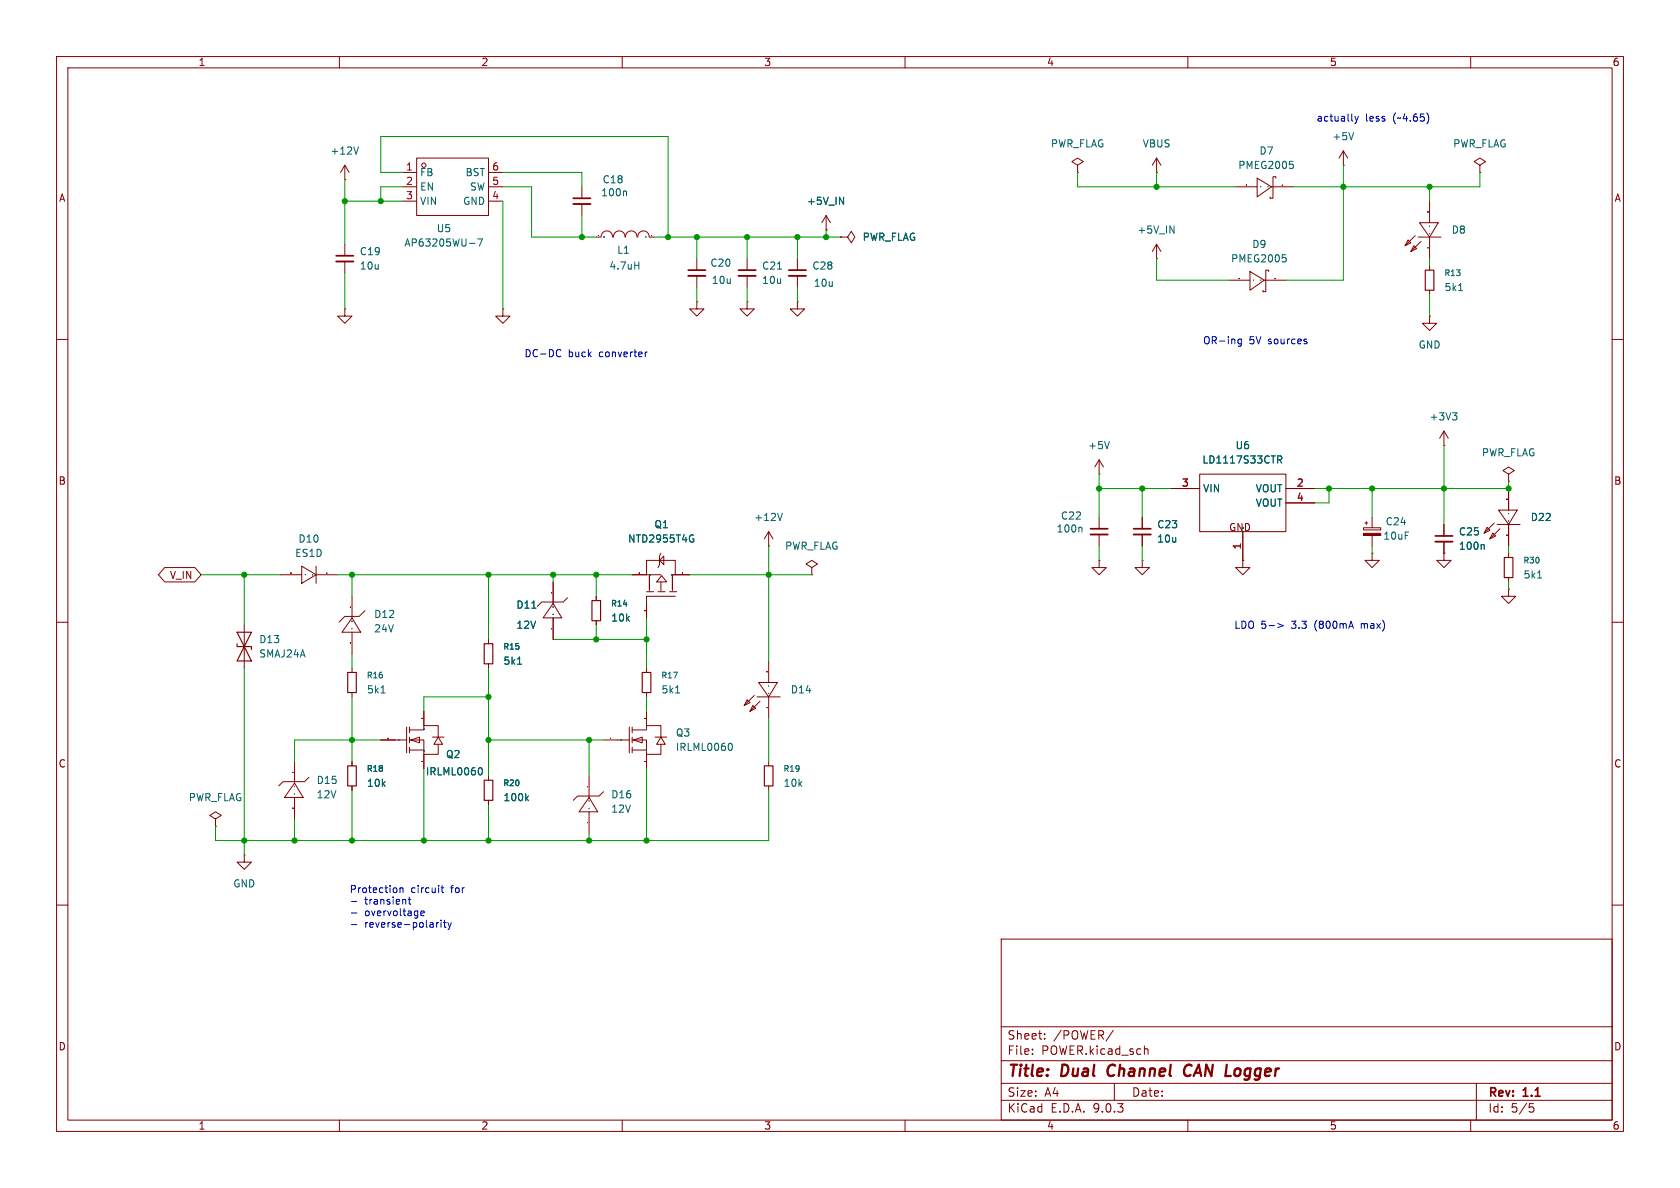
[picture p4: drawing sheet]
<svg xmlns="http://www.w3.org/2000/svg" width="297mm" height="210mm" viewBox="0 0 297 210" stroke-linecap="round" stroke-linejoin="round" font-family="sans-serif">
<g fill="none" stroke="#840000" stroke-width=".18">
<path d="M10 10h277v190h-277zM12 12h273v186h-273zM60 10v2M110 10v2M160 10v2M210 10v2M260 10v2M61 31.8h.1M61 29.2v2.6M61 29.2l-.8 1.3M61 29.2l.7 1.3M71.1 30.5h2.6"/>
<path d="M71.1 33h2.6M71.1 35.6h2.6M73.7 27.9h12.7v10.2h-12.7zM86.4 30.5h2.5M86.4 33h2.5M86.4 35.6h2.5M102.9 33v2.1M102.9 36.1v2M146 38.1l-.7 1.3M146 38.1l.8 1.3M146 38.1v2.5M190.5 29.2l1-.6-1-.7-1 .7 1 .6v1.3"/>
<path d="M190.5 30.5h.1M204.5 30.5h.1M204.5 27.9v2.6M204.5 27.9l-.8 1.3M204.5 27.9l.7 1.3M218.4 33h3.8M222.2 31.5l2.6 1.5-2.6 1.8zM224.8 33h3.8M225.6 31.5v-.3h-.6v3.9h-.5v-.3M237.5 29.2h.1M237.5 26.7l-.8 1.2M237.5 26.7l.8 1.2"/>
<path d="M237.5 26.7v2.5M251 39.4h3.3l-1.6 2.5zM252.7 35.6v3.8M261.6 29.2l1-.6-1-.7-1 .7 1 .6v1.3M261.6 30.5h.1M61 54.6v1.3h1.2l-1.2 1.3-1.3-1.3h1.3M61 54.6h.1M61 43.2v2M61 46.2v2.1M88.9 54.6v1.3h1.3l-1.3 1.3-1.3-1.3h1.3M88.9 54.6h.1M105.4 41.9h.8"/>
<path d="M106.3 41.9a1.01 1.01 0 0 1 1-1.1 1.01 1.01 0 0 1 1 1.1M108.5 41.9a1.02 1.02 0 0 1 1-1.1 1.02 1.02 0 0 1 1 1.1M110.6 41.9a1.01 1.01 0 0 1 1-1.1 1.01 1.01 0 0 1 1 1.1M112.8 41.9a1.01 1.01 0 0 1 1-1.1 1.01 1.01 0 0 1 1 1.1M114.8 41.9h.8M123.2 53.3v1.3h1.3l-1.3 1.3-1.3-1.3h1.3M123.2 53.3h.1M123.2 45.7v2.1M123.2 48.8v2M132.1 53.3v1.3h1.2l-1.2 1.3-1.3-1.3h1.3M132.1 53.3h.1M132.1 45.7v2.1"/>
<path d="M132.1 48.8v2M141 53.3v1.3h1.2l-1.2 1.3-1.3-1.3h1.3M141 53.3h.1M141 45.7v2.1M141 48.8v2M146 40.6h.1M148.6 41.9h1.3l.6-1 .6 1-.6 1-.6-1M148.6 41.9h.1M204.5 45.7h.1M204.5 43.2l-.8 1.3M204.5 43.2l.7 1.3M204.5 43.2v2.5"/>
<path d="M217.2 49.5h3.8M221 48l2.5 1.5-2.5 1.8zM223.5 49.5h3.8M224.3 48v-.2h-.5v3.8h-.5v-.3M248.9 42.4l.5 .5-1 .5zM249.9 43.4l.5 .5-1 .6zM250.2 41.7l-1.8 1.7M250.7 41.9h4.1M251.2 42.7l-1.8 1.8M252.7 55.9v1.3h1.3l-1.3 1.2-1.2-1.2h1.2M252.7 55.9h.1M252.7 41.9v3.8"/>
<path d="M252.7 47v.8M252.7 51.3v.8M10 60h2M255.3 78.7h.1M255.3 76.2v2.5M255.3 76.2l-.8 1.3M255.3 76.2l.7 1.3M285 60h2M116.8 97.8l-.2 .5v1.5l-.3 .5M117.3 98.3v1.5l-.7-.7zM135.9 96.5h.1M135.9 94l-.8 1.3"/>
<path d="M135.9 94l.8 1.3M135.9 94v2.5M194.3 83.8h.1M194.3 99.1v1.2h1.3l-1.3 1.3-1.3-1.3h1.3M194.3 99.1h.1M194.3 81.3l-.8 1.3M194.3 81.3l.8 1.3M194.3 81.3v2.5M194.3 91.4v2.1M194.3 94.5v2M201.9 99.1v1.2h1.3l-1.3 1.3-1.2-1.3h1.2M201.9 99.1h.1"/>
<path d="M201.9 91.4v2.1M201.9 94.5v2M207 86.4h5.1M212.1 83.8h15.2v10.2h-15.2zM219.7 99.1v1.2h1.3l-1.3 1.3-1.3-1.3h1.3M219.7 99.1h.1M219.7 94v5.1M227.3 86.4h5.1M227.3 88.9h5.1M241 93.3h3.1v.4h-3.1zM241.3 92.5h.5M241.6 92.2v.5"/>
<path d="M242.6 97.8v1.3h1.2l-1.2 1.2-1.3-1.2h1.3M242.6 97.8h.1M242.6 91.4v1.9M242.6 94.7v1.8M255.3 97.8v1.3h1.2l-1.2 1.2-1.3-1.2h1.3M255.3 97.8h.1M255.3 92.7v2M255.3 95.8v2M262.9 93.2l.5 .5-1 .5zM263.9 94.2l.5 .5-1 .6zM264.2 92.5l-1.8 1.7M264.7 92.7h4"/>
<path d="M264.9 90.2h3.3l-1.5 2.5zM265.2 93.5l-1.8 1.8M266.7 83.8l1-.6-1-.6-1 .6 1 .6v1.3M266.7 85.1h.1M266.7 86.4v3.8M266.7 92.7v3.8M266.7 97.8v.8M10 110h2M29.1 100.3h5.3l1.2 1.3-1.2 1.3h-5.3l-1.1-1.3zM43.2 110.5v7.6M49.5 101.6h3.8M53.3 100.1l2.6 1.5-2.6 1.5z"/>
<path d="M55.9 100.1v3M55.9 101.6h3.8M62.2 109.2l1.6 2.6h-3.3zM62.2 105.4v3.8M62.2 111.8v3.8M62.2 118.1v.8M64.5 108l-1 1h-2.5l-1.1 1M86.4 113v.8M86.4 117.3v.8M97.8 106.7l1.5 2.5h-3.3zM97.8 102.9v3.8M97.8 109.2v3.8"/>
<path d="M100.3 105.7l-.7 .7h-3.8l-.8 .8M105.4 105.4v.8M105.4 109.7v.8M111.8 101.6h5M114.3 101.6v-2.5h5.1v2.5M114.3 118.1v.8M114.3 104.6h1.3M114.8 101.6v2.8M116.3 104.6h1.3M116.8 102.9v1.5M117 101.8l.9 1.1h-1.8zM118.4 104.6h1.2"/>
<path d="M119.4 105.4h-5.1v3.8M121.9 101.6h-3v2.8M135.9 116.8v3.9M143.5 100.3l1-.6-1-.6-1 .6 1 .6v1.3M143.5 101.6h.1M266.7 104.1v1.3h1.3l-1.3 1.3-1.3-1.3h1.3M266.7 104.1h.1M266.7 102.1v.8M285 110h2M52.1 138.4l1.5 2.6h-3.3zM52.1 134.6v3.8M54.6 137.4l-.8 .8h-3.8l-.7 .7"/>
<path d="M62.2 122.4v.8M62.2 134.6v.8M62.2 138.9v.8M67.3 130.8h4.6M71.9 128.5v4.6M72.4 129h2.5v-.7h2.6v2M72.4 130.8h2.5v2.6h2.6v-1.8M72.4 128.5v1M72.4 130.3v1M72.4 132.1v1M72.4 132.6h2.5M72.6 130.8l1.6-.5v1z"/>
<path d="M74.9 125.7v2.6M74.9 133.4v2.5M76.5 130.3h2M77.5 130.3l.7 1.3h-1.5zM86.4 137.2v.7M104.1 137.2v3.8M106.7 140l-.8 .7h-3.8l-.8 .8M106.7 130.8h4.6M111.3 128.5v4.6M111.8 129h2.5v-.7h2.5v2M111.8 130.8h2.5v2.6h2.5v-1.8M111.8 132.6h2.5"/>
<path d="M111.8 128.5v1M111.8 130.3v1M111.8 132.1v1M112 130.8l1.5-.5v1zM114.3 122.4v.8M114.3 125.7v2.6M114.3 133.4v2.5M115.8 130.3h2.1M116.8 130.3l.8 1.3h-1.5zM132.1 123.7l.5 .5-1 .5zM133.1 124.7l.5 .5-1 .5zM133.3 122.9l-1.7 1.8"/>
<path d="M133.9 123.2h4M134.1 120.7h3.3l-1.5 2.5zM134.4 124l-1.8 1.7M135.9 123.2v3.8M135.9 134.6v.8M135.9 138.9v.8M38.1 144.8l1-.7-1-.6-1 .6 1 .7v1.3M38.1 146.1h.1M43.2 151.1v1.3h1.2l-1.2 1.3-1.3-1.3h1.3M43.2 151.1h.1M52.1 141v3.8M86.4 141.5v.7"/>
<path d="M104.1 141l1.6 2.5h-3.3zM104.1 143.5v3.8M10 160h2M177 166h108v32h-108zM285 160h2M60 198v2M110 198v2M160 198v2M177 194.5h108M177 191.5h108M177 187.5h108M177 181.5h108"/>
<path d="M182.5 186.3v.1M182.5 185.5v.1M184.7 183.6v.1M184.7 182.8v.1M196.8 182.1l-1.3 2M197 191.5v3M202.4 185.5h.5l.1 .9M210 198v2M260 198v2M261 191.5v6.5M270.4 195.1h.7M270.5 195.7h.4l.3 .3-.2 .5-.5 .1"/>
<circle cx="74.9" cy="29.2" r=".38"/>
</g>
<path d="M196.1 188.5a1.27 1.27 0 0 0 0 1.6M210.3 188.2a1.13 1.13 0 0 0-.9 .7 1.13 1.13 0 0 0 .2 1.2l.3 .1 .5-.1" fill="none" stroke="#840000" stroke-width=".4"/>
<g fill="none" stroke="#006464" stroke-width=".18">
<path d="M63.4 26l-.4 1.2M110.6 33.8l.2 .2v.6M148.4 34.9l.7 1.2v-1.2M206.8 39.9l.8 1.3v-1.3M222.9 33h.1M224.2 33h.1M228 28.5h.6M228.4 29l.2 .2v.3l-.2 .3M239.3 23.4l-.4 1.3M252.7 40h.1M83 43h1M84.4 42.2h.9l-.6 1.3"/>
<path d="M106.8 41.9h.1M112.2 46.9h.7M112.9 46.3v1.3M114.2 41.9h.1M137.5 47.6h.7M221.6 49.5h.1M222.9 49.5h.1M226.7 45h.6M227.1 45.5l.3 .3v.3l-.3 .2M252.7 41.3h.1M257.9 51.4h.7M196.1 78l-.4 1.3"/>
<path d="M256.8 73h.8l-.5 .5M257.3 73.5l.3 .2v.3l-.3 .2M122.3 94.6h.3M122.4 95.3h.3v.4l-.3 .1M138.3 90.7l-.4 1.3M191.1 93.2l.2 .2v.7M225.9 80.6h.5l.2 .2-.1 .4-.6 .1M226.2 81.3l.4 .6M262.2 96.3l.2 .1v.7M266.7 92.1h.1M266.7 90.8h.1M54 101.6h.1"/>
<path d="M55.3 101.6h.1M62.2 111.1h.1M62.2 109.8h.1M91.5 117.4h.7M94 107.5h.7M97.8 107.3h.1M97.8 108.6h.1M114.3 106.1h.1M114.9 101.6h.1M118.8 101.6h.1M271.8 102.2h.8M52 139.1h.1"/>
<path d="M67.4 122.5h.7M70.5 130.8h.1M74.9 128.9h.1M74.9 132.7h.1M84.9 135.7a.68 .68 0 0 1 .4 .6 .68 .68 0 0 1-.4 .7M109.8 130.8h.1M114.3 128.9h.1M114.3 132.7h.1M119.4 122.5h.8M129 131.4a.68 .68 0 0 1 .5 .6 .68 .68 0 0 1-.5 .7M135.9 122.6h.1M135.9 121.3h.1"/>
<path d="M52 140.4h.1M52.1 140.3v.1M93.1 141.1l.3 .4M93.4 140.7l-.5 .5M104.1 141.6h.1M104.1 142.9h.1"/>
</g>
<path d="M252 47.8h1.5v3.5h-1.5zM265.9 98.6h1.6v3.5h-1.6zM41.9 111.8h2.5l-1.2 2.5zM41.9 113.8v.5h2.5v.5M43.2 114.3l1.2 2.5h-2.5zM61.5 118.9h1.5v3.5h-1.5zM85.6 113.8h1.5v3.5h-1.5zM104.6 106.2h1.6v3.5h-1.6zM113.5 118.9h1.6v3.5h-1.6zM61.5 135.4h1.5v3.5h-1.5zM85.6 137.9h1.5v3.6h-1.5zM135.1 135.4h1.6v3.5h-1.6z" fill="none" stroke="#840000" stroke-width=".2"/>
<path d="M101.3 35.1h3.1M59.4 45.2h3.1M121.7 47.8h3M130.6 47.8h3M139.4 47.8h3.1M192.8 93.5h3M200.4 93.5h3.1M253.7 94.7h3.1" fill="none" stroke="#840000" stroke-width=".3"/>
<path d="M101.3 36.1h3.1M59.4 46.2h3.1M121.7 48.8h3M130.6 48.8h3M139.4 48.8h3.1M192.8 94.5h3M200.4 94.5h3.1M253.7 95.8h3.1" fill="none" stroke="#840000" stroke-width=".33"/>
<g fill="none" stroke="#a90000" stroke-width=".18">
<path d="M220.3 32.8h.1M220.3 32.7h.1M226.7 32.8h.1M252.5 37.5h.1M105.8 41.6h.1M115.2 41.6h.1M219.1 49.3h.1M219.1 49.2h.1M225.4 49.2v.1M225.4 49.2h.1M252.4 43.8h.1M252.5 43.8h.1"/>
<path d="M266.4 88.3h.1M266.4 94.6h.1M51.4 101.3h.1M57.8 101.3h.1M61.9 107.3h.1M61.9 113.7h.1M62 107.3h.1M62 113.7h.1M97.5 104.8h.1M97.5 111.1h.1M113 101.3h.1M114 108h.1"/>
<path d="M114 107.9v.1M120.6 101.3h.1M120.7 101.3h-.1M135.6 118.7v.1M51.8 136.5h.1M68.6 130.5h.1M74.6 127h.1M74.7 127h.1M74.7 134.6h.1M103.8 139.1h.1M103.9 139.1h.1M107.9 130.5h.1"/>
<path d="M114 127h.1M114 134.6h.1M135.6 125.1h.1M51.8 142.9h.1M103.9 145.4h.1"/>
</g>
<path d="M241 94.3h3.1v.4h-3.1z" fill="#840000" stroke="#840000" stroke-width=".18"/>
<g fill="none" stroke="#009600" stroke-width=".18">
<path d="M61 31.8v11.4M61 35.6h10.1M71.1 33h-3.8v2.6M71.1 30.5h-3.8v-6.4h50.8v17.8M88.9 33h5.1v8.9h11.4M88.9 35.6v19M88.9 30.5h14v2.5M102.9 38.1v3.8M190.5 30.5v2.5h27.9M204.5 30.5v2.5M237.5 29.2v20.3h-10.2M252.7 33v2.6"/>
<path d="M261.6 30.5v2.5h-33M61 48.3v6.3M115.6 41.9h33M123.2 41.9v3.8M123.2 50.8v2.5M132.1 41.9v3.8M132.1 50.8v2.5M141 41.9v3.8M141 50.8v2.5M146 40.6v1.3M204.5 45.7v3.8h12.7M252.7 45.7v1.3"/>
<path d="M252.7 52.1v3.8M255.3 78.7v14M135.9 96.5v20.3M194.3 83.8v7.6M194.3 96.5v2.6M194.3 86.4h12.7M201.9 86.4v5M201.9 96.5v2.6M234.9 86.4v2.5h-2.5M242.6 86.4v5M242.6 96.5v1.3M266.7 85.1v1.3h-34.3"/>
<path d="M266.7 96.5v1.3M35.6 101.6h13.9M43.2 101.6v8.9M43.2 118.1v33M59.7 101.6h52.1M62.2 101.6v3.8M62.2 115.6v2.5M86.4 101.6v11.4M86.4 118.1v19.1M97.8 101.6v1.3M97.8 113h16.5M105.4 101.6v3.8"/>
<path d="M105.4 110.5v2.5M114.3 109.2v8.9M121.9 101.6h21.6M266.7 102.9v1.2M62.2 123.2v11.4M62.2 139.7v8.9M67.3 130.8h-15.2v3.8M74.9 135.9v12.7M86.4 123.2h-11.5v2.5M86.4 130.8h20.3M104.1 130.8v6.4M114.3 123.2v2.5"/>
<path d="M114.3 135.9v12.7M135.9 127v7.6M135.9 139.7v8.9h-97.8v-2.5M52.1 144.8v3.8M86.4 142.2v6.4M104.1 147.3v1.3"/>
</g>
<g fill="none" stroke="#0000c2" stroke-width=".18">
<path d="M239.5 20.6l.3 .8M239.8 21.4l-.3 .4M240.1 20.6l-.3 .8M252.5 20.3l.1 .5-.1 .7M219.5 59.9v1.1l-.3 .2-.3-.1M219.5 60l-.4-.1-.2 .3 .1 .5h.5M98.8 61.8l.3 .1M99.1 62.9l-.3 .2M114.1 62.2v.9M114.4 62.2l-.3 .3M231 60.4v.3M225.9 110.2l1 .4-1 .4"/>
<path d="M62.1 159.4h1M70.7 156.9v.9M70.7 157.1l.2-.2 .3 .1 .1 .8M72.2 159h.4M72.3 158.6v1.1l.3 .1M78 156.9h.5M78.2 156.5v1.1l.3 .2M62.1 161.4h1M62.1 163.4h1M74.4 161.5l.6-.2-.1-.2-.3-.1-.2 .2 .1 .6h.4M77.5 163.1l-.3 .1M78 162.7v.1"/>
<path d="M78 163.1v.8M78.4 163.1h.5M78.6 162.7v1l.3 .2M79.2 163.1l.3 .8M79.5 163.9l-.3 .4M79.8 163.1l-.3 .8"/>
</g>
<g fill="#009600" stroke="#009600" stroke-width=".18">
<circle cx="74.9" cy="148.6" r=".46"/>
<circle cx="62.2" cy="148.6" r=".46"/>
<circle cx="86.4" cy="123.2" r=".46"/>
<circle cx="52.1" cy="148.6" r=".46"/>
<circle cx="43.2" cy="148.6" r=".46"/>
<circle cx="43.2" cy="101.6" r=".46"/>
<circle cx="62.2" cy="101.6" r=".46"/>
<circle cx="62.2" cy="130.8" r=".46"/>
<circle cx="118.1" cy="41.9" r=".46"/>
<circle cx="132.1" cy="41.9" r=".46"/>
<circle cx="123.2" cy="41.9" r=".46"/>
<circle cx="141" cy="41.9" r=".46"/>
<circle cx="146" cy="41.9" r=".46"/>
<circle cx="201.9" cy="86.4" r=".46"/>
<circle cx="194.3" cy="86.4" r=".46"/>
<circle cx="135.9" cy="101.6" r=".46"/>
<circle cx="102.9" cy="41.9" r=".46"/>
<circle cx="61" cy="35.6" r=".46"/>
<circle cx="67.3" cy="35.6" r=".46"/>
<circle cx="242.6" cy="86.4" r=".46"/>
<circle cx="255.3" cy="86.4" r=".46"/>
<circle cx="234.9" cy="86.4" r=".46"/>
<circle cx="266.7" cy="86.4" r=".46"/>
<circle cx="114.3" cy="148.6" r=".46"/>
<circle cx="104.1" cy="148.6" r=".46"/>
<circle cx="114.3" cy="113" r=".46"/>
<circle cx="86.4" cy="101.6" r=".46"/>
<circle cx="97.8" cy="101.6" r=".46"/>
<circle cx="86.4" cy="130.8" r=".46"/>
<circle cx="86.4" cy="148.6" r=".46"/>
<circle cx="104.1" cy="130.8" r=".46"/>
<circle cx="105.4" cy="101.6" r=".46"/>
<circle cx="105.4" cy="113" r=".46"/>
<circle cx="237.5" cy="33" r=".46"/>
<circle cx="252.7" cy="33" r=".46"/>
<circle cx="204.5" cy="33" r=".46"/>
</g>
<g font-size="2.8" fill="#840000">
<text x="178" y="190.9">Title:</text>
<text x="187.7" y="190.9">Dual</text>
<text x="196.6" y="190.9">Channel</text>
<text x="211" y="190.9">CAN Logger</text>
</g>
<g font-size="2.1" fill="#840000">
<text x="178" y="184">Sheet:</text>
<text x="186.2" y="184">/POWER/</text>
<text x="178" y="186.7">File:</text>
<text x="184.1" y="186.7">POWER.kicad_sch</text>
<text x="178" y="196.9">KiCad</text>
<text x="178" y="194.1">Size:</text>
<text x="184.7" y="194.1">A4</text>
<text x="185.7" y="196.9">E.D.A.</text>
<text x="193.3" y="196.9">9.0.3</text>
<text x="200" y="194.1">Date:</text>
<text x="263" y="194.3">Rev:</text>
<text x="263" y="196.9">Id:</text>
<text x="267.1" y="196.9">5/5</text>
<text x="269.4" y="194.3">1.1</text>
</g>
<g font-size="1.8" fill="#840000">
<text x="35" y="11.9">1</text>
<text x="85" y="11.9">2</text>
<text x="135" y="11.9">3</text>
<text x="185" y="11.9">4</text>
<text x="235" y="11.9">5</text>
<text x="285" y="11.9">6</text>
<text x="10.3" y="35.9">A</text>
<text x="285.3" y="35.9">A</text>
<text x="10.3" y="85.9">B</text>
<text x="285.3" y="85.9">B</text>
<text x="29.9" y="102.6">V_IN</text>
<text x="10.3" y="135.9">C</text>
<text x="285.3" y="135.9">C</text>
<text x="10.3" y="185.9">D</text>
<text x="285.3" y="185.9">D</text>
<text x="35" y="199.9">1</text>
<text x="85" y="199.9">2</text>
<text x="135" y="199.9">3</text>
<text x="185" y="199.9">4</text>
<text x="235" y="199.9">5</text>
<text x="285" y="199.9">6</text>
</g>
<g font-size="1.8" fill="#0000c2">
<text x="232.7" y="21.7">actually</text>
<text x="241.4" y="21.7">less</text>
<text x="246.4" y="21.7">(~4.65)</text>
<text x="92.6" y="63.4">DC-DC</text>
<text x="100.4" y="63.4">buck</text>
<text x="106" y="63.4">converter</text>
<text x="212.6" y="61.1">OR-ing</text>
<text x="220.8" y="61.1">5V</text>
<text x="224.3" y="61.1">sources</text>
<text x="218.1" y="111.4">LDO 5-&gt;</text>
<text x="228.4" y="111.4">3.3</text>
<text x="232.6" y="111.4">(800mA</text>
<text x="241.1" y="111.4">max)</text>
<text x="61.7" y="158.2">Protection</text>
<text x="64.5" y="160.2">transient</text>
<text x="72.6" y="158.2">circuit</text>
<text x="79.8" y="158.2">for</text>
<text x="64.5" y="162.3">overvoltage</text>
<text x="64.5" y="164.3">reverse-polarity</text>
</g>
<g font-size="1.8" fill="#006464">
<text x="58.3" y="27.5">+12V</text>
<text x="185.7" y="26.3">PWR_FLAG</text>
<text x="201.9" y="26.3">VBUS</text>
<text x="222.6" y="27.5">D7</text>
<text x="235.5" y="25">+5V</text>
<text x="256.8" y="26.3">PWR_FLAG</text>
<text x="74.2" y="31.3">FB</text>
<text x="74.2" y="33.9">EN</text>
<text x="82.2" y="31.3">BST</text>
<text x="83" y="33.9">SW</text>
<text x="106.2" y="34.9">100n</text>
<text x="106.4" y="32.6">C18</text>
<text x="218.8" y="30.1">PMEG2005</text>
<text x="74.2" y="36.4">VIN</text>
<text x="77.1" y="41.2">U5</text>
<text x="81.8" y="36.4">GND</text>
<text x="142.6" y="36.4">+5V_IN</text>
<text x="201" y="41.5">+5V_IN</text>
<text x="256.5" y="41.5">D8</text>
<text x="63.5" y="45.3">C19</text>
<text x="63.5" y="47.9">10u</text>
<text x="71.4" y="43.8">AP63205WU-7</text>
<text x="107.6" y="47.9">4.7uH</text>
<text x="109" y="45.1">L1</text>
<text x="125.5" y="47.3">C20</text>
<text x="134.6" y="47.9">C21</text>
<text x="143.5" y="47.9">C28</text>
<text x="152.4" y="42.8">PWR_FLAG</text>
<text x="217.5" y="46.6">PMEG2005</text>
<text x="221.3" y="44">D9</text>
<text x="125.7" y="50.4">10u</text>
<text x="134.6" y="50.4">10u</text>
<text x="143.8" y="50.9">10u</text>
<text x="255.3" y="51.7">5k1</text>
<text x="250.7" y="61.8">GND</text>
<text x="252.6" y="74.5">+3V3</text>
<text x="192.3" y="79.6">+5V</text>
<text x="212.5" y="82.1">LD1117S33CTR</text>
<text x="218.3" y="79.6">U6</text>
<text x="261.9" y="80.9">PWR_FLAG</text>
<text x="212.6" y="87.2">VIN</text>
<text x="221.9" y="87.2">VOUT</text>
<text x="221.9" y="89.8">VOUT</text>
<text x="115.6" y="93.6">Q1</text>
<text x="133.2" y="92.3">+12V</text>
<text x="186.7" y="94.3">100n</text>
<text x="187.5" y="92">C22</text>
<text x="204.5" y="93.6">C23</text>
<text x="217.2" y="94.1">GND</text>
<text x="244.5" y="95.6">10uF</text>
<text x="244.9" y="93.1">C24</text>
<text x="257.8" y="94.8">C25</text>
<text x="270.5" y="92.3">D22</text>
<text x="52.1" y="98.7">ES1D</text>
<text x="52.7" y="96.1">D10</text>
<text x="110.9" y="96.1">NTD2955T4G</text>
<text x="138.7" y="97.4">PWR_FLAG</text>
<text x="204.5" y="96.1">10u</text>
<text x="257.8" y="97.4">100n</text>
<text x="91.2" y="107.8">D11</text>
<text x="269.2" y="102.5">5k1</text>
<text x="45.7" y="113.9">D13</text>
<text x="66" y="109.4">D12</text>
<text x="66" y="112">24V</text>
<text x="91.2" y="111.4">12V</text>
<text x="108" y="110.1">10k</text>
<text x="45.7" y="116.4">SMAJ24A</text>
<text x="88.9" y="117.7">5k1</text>
<text x="64.8" y="122.8">5k1</text>
<text x="116.8" y="122.8">5k1</text>
<text x="139.7" y="122.8">D14</text>
<text x="119.4" y="130.4">Q3</text>
<text x="75.2" y="137.3">IRLML0060</text>
<text x="78.7" y="134.2">Q2</text>
<text x="119.4" y="132.9">IRLML0060</text>
<text x="33.3" y="141.8">PWR_FLAG</text>
<text x="55.9" y="138.8">D15</text>
<text x="55.9" y="141.3">12V</text>
<text x="64.8" y="139.3">10k</text>
<text x="88.9" y="141.8">100k</text>
<text x="108" y="141.3">D16</text>
<text x="108" y="143.9">12V</text>
<text x="138.4" y="139.3">10k</text>
<text x="41.1" y="157.1">GND</text>
</g>
<g font-size="1.8" fill="#a90000">
<text x="71.7" y="30.2">1</text>
<text x="71.7" y="32.8">2</text>
<text x="71.7" y="35.3">3</text>
<text x="86.9" y="30.2">6</text>
<text x="86.9" y="32.8">5</text>
<text x="86.9" y="35.3">4</text>
<text x="208.8" y="86.1">3</text>
<text x="229.2" y="86.1">2</text>
<text x="229.2" y="88.6">4</text>
<text x="219.5" y="97.2" transform="rotate(-90 219.5 97.2)">1</text>
</g>
<g font-size="1.4" fill="#006464">
<text x="255.2" y="49">R13</text>
<text x="269.2" y="99.8">R30</text>
<text x="107.9" y="107.4">R14</text>
<text x="88.9" y="115">R15</text>
<text x="64.7" y="120.1">R16</text>
<text x="116.8" y="120.1">R17</text>
<text x="64.7" y="136.6">R18</text>
<text x="138.4" y="136.6">R19</text>
<text x="88.9" y="139.2">R20</text>
</g>
</svg>
